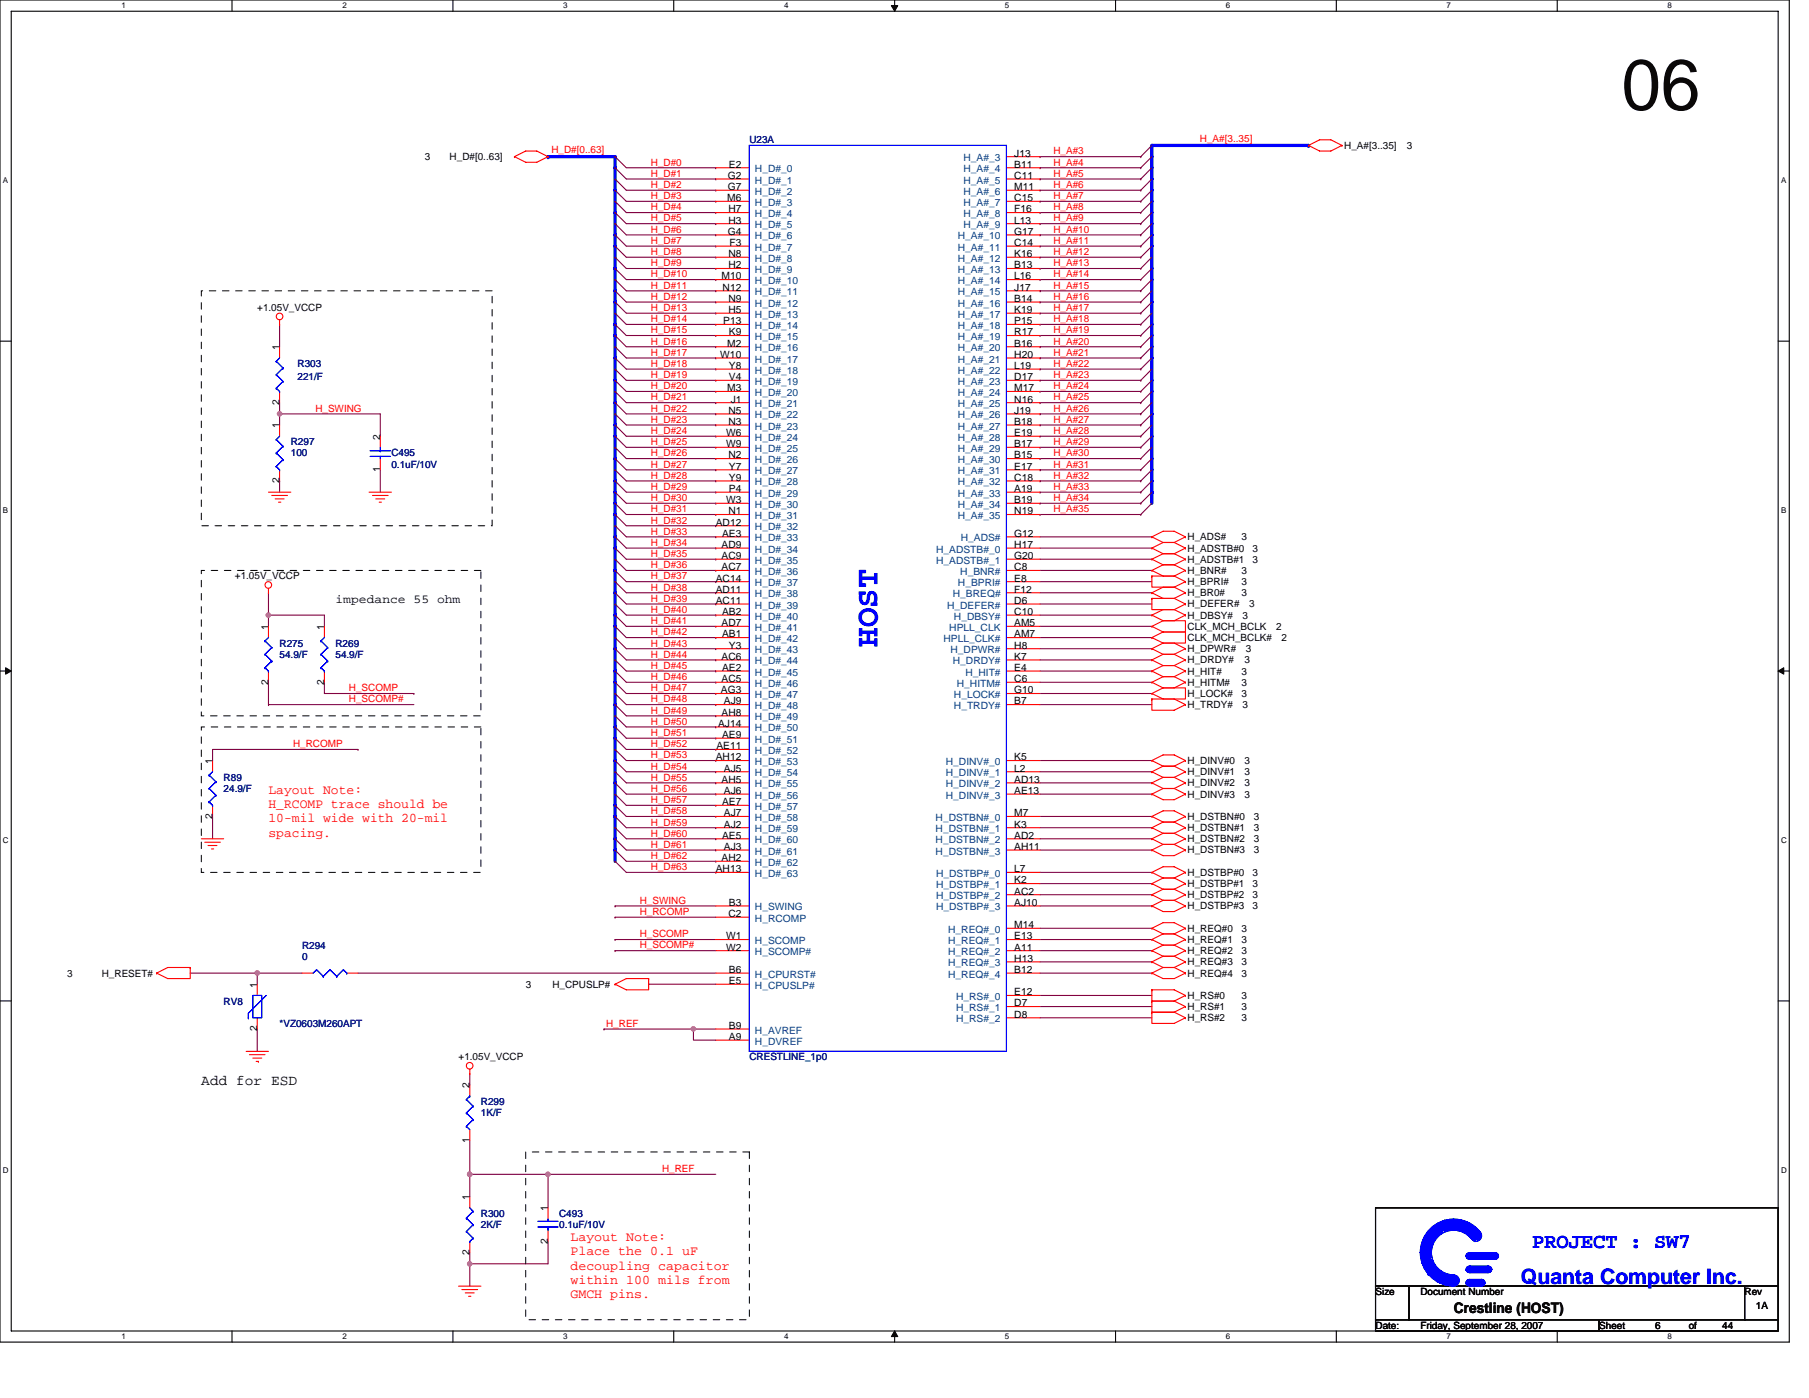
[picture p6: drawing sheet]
<svg xmlns="http://www.w3.org/2000/svg" width="279mm" height="216mm" viewBox="0 0 279 216" stroke-linecap="round" stroke-linejoin="round" font-family="sans-serif">
<path d="M0 0h276.4v207.3h-276.4zM1.7 1.7h272.9v203.8h-272.9z" fill="none" stroke="#000" stroke-width=".17"/>
<g fill="#fff">
<path d="M18.8 .2h.6v1.4h-.6z"/>
<path d="M18.8 205.7h.6v1.4h-.6z"/>
</g>
<path d="M35.8 0v1.7M35.8 205.5v1.8" fill="none" stroke="#000" stroke-width=".17"/>
<g fill="#fff">
<path d="M52.9 .2h.6v1.4h-.6z"/>
<path d="M52.9 205.7h.6v1.4h-.6z"/>
</g>
<path d="M70 0v1.7M70 205.5v1.8" fill="none" stroke="#000" stroke-width=".17"/>
<g fill="#fff">
<path d="M87 .2h.7v1.4h-.7z"/>
<path d="M87 205.7h.7v1.4h-.7z"/>
</g>
<path d="M104.1 0v1.7M104.1 205.5v1.8" fill="none" stroke="#000" stroke-width=".17"/>
<g fill="#fff">
<path d="M121.1 .2h.7v1.4h-.7z"/>
<path d="M121.1 205.7h.7v1.4h-.7z"/>
</g>
<path d="M138.2 0v1.7M138.2 205.5v1.8" fill="none" stroke="#000" stroke-width=".17"/>
<path d="M137.7 .9h1l-.5 .8zM138.2 205.5l.5 .9h-1z" fill="#000" stroke="#000" stroke-width=".15"/>
<g fill="#fff">
<path d="M155.2 .2h.7v1.4h-.7z"/>
<path d="M155.2 205.7h.7v1.4h-.7z"/>
</g>
<path d="M172.3 0v1.7M172.3 205.5v1.8" fill="none" stroke="#000" stroke-width=".17"/>
<g fill="#fff">
<path d="M189.3 .2h.7v1.4h-.7z"/>
<path d="M189.3 205.7h.7v1.4h-.7z"/>
</g>
<path d="M206.4 0v1.7M206.4 205.5v1.8" fill="none" stroke="#000" stroke-width=".17"/>
<g fill="#fff">
<path d="M223.4 .2h.7v1.4h-.7z"/>
<path d="M223.4 205.7h.7v1.4h-.7z"/>
</g>
<path d="M240.5 0v1.7M240.5 205.5v1.8" fill="none" stroke="#000" stroke-width=".17"/>
<g fill="#fff">
<path d="M257.6 .2h.6v1.4h-.6z"/>
<path d="M257.6 205.7h.6v1.4h-.6z"/>
<path d="M.4 27.2h.8v1.4h-.8z"/>
<path d="M275.1 27.2h.8v1.4h-.8z"/>
<path d="M.4 78.1h.8v1.4h-.8z"/>
<path d="M275.1 78.1h.8v1.4h-.8z"/>
</g>
<path d="M0 52.7h1.7M274.6 52.7h1.8" fill="none" stroke="#000" stroke-width=".17"/>
<g fill="#fff">
<path d="M.4 129.1h.9v1.4h-.9z"/>
<path d="M275.1 129.1h.8v1.4h-.8z"/>
</g>
<path d="M0 103.6h1.7M274.6 103.6h1.8" fill="none" stroke="#000" stroke-width=".17"/>
<path d="M.9 103.1l.8 .5-.8 .5zM274.6 103.6l.9-.5v1z" fill="#000" stroke="#000" stroke-width=".15"/>
<g fill="#fff">
<path d="M.4 180h.9v1.4h-.9z"/>
<path d="M275.1 180h.8v1.4h-.8z"/>
</g>
<path d="M0 154.6h1.7M274.6 154.6h1.8M212.4 186.5h62.2v12.1h-62.2zM212.4 198.6h5.2v5.2h-5.2zM217.6 198.6h51.9v5.2h-51.9zM269.5 198.6h5.1v5.2h-5.1zM212.4 203.8h34.6v1.7h-34.6zM247 203.8h27.6v1.7h-27.6z" fill="none" stroke="#000" stroke-width=".17"/>
<path d="M84.6 24.2h.1M84.6 24.2h10.4v108.8M202.1 22.5h.1M202.1 22.5h-24.2v53.5M177.9 76v1.7M177.9 76h.1" fill="none" stroke="#00f" stroke-width=".51"/>
<g fill="none" stroke="#800040" stroke-width=".17">
<path d="M95 31.1h.1M95 29.4h.1M95 32.8h.1M95 25.9h.1M95 39.7h.1M95 38h.1M95 34.5h.1M95 36.3h.1M95 24.2h.1M95 27.6h.1M95 29.4l1.7 1.7h13.9M95 38l1.7 1.7h13.9"/>
<path d="M95 24.2l1.7 1.7h13.9M95 32.8l1.7 1.7h13.9M95 36.3l1.7 1.7h13.9M95 34.5l1.7 1.8h13.9M95 31.1l1.7 1.7h13.9M95 27.6l1.7 1.8h13.9M95 25.9l1.7 1.7h13.9M95 39.7l1.7 1.8h13.9M110.6 31.1h.1M110.6 39.7h.1M110.6 25.9h.1M110.6 34.5h.1"/>
<path d="M110.6 38h.1M110.6 36.3h.1M110.6 32.8h.1M110.6 29.4h.1M110.6 27.6h.1M160.6 38h.1M160.6 32.8h.1M160.6 29.4h.1M160.6 34.5h.1M160.6 27.6h.1M160.6 24.2h.1M160.6 25.9h.1"/>
<path d="M160.6 31.1h.1M160.6 36.3h.1M160.6 39.7h.1M160.6 31.1h15.6M160.6 39.7h15.6M160.6 25.9h15.6M160.6 34.5h15.6M160.6 38h15.6M160.6 36.3h15.6M160.6 32.8h15.6M160.6 29.4h15.6M160.6 27.6h15.6"/>
<path d="M160.6 24.2h15.6M176.2 29.4h.1M176.2 24.2h.1M176.2 36.3h.1M176.2 31.1h.1M176.2 25.9h.1M176.2 38h.1M176.2 32.8h.1M176.2 27.6h.1M176.2 39.7h.1M176.2 34.5h.1M177.9 27.6l-1.7 1.8"/>
<path d="M177.9 39.7l-1.7 1.8M177.9 22.5l-1.7 1.7M177.9 34.5l-1.7 1.8M177.9 29.4l-1.7 1.7M177.9 24.2l-1.7 1.7M177.9 36.3l-1.7 1.7M177.9 31.1l-1.7 1.7M177.9 25.9l-1.7 1.7M177.9 38l-1.7 1.7M177.9 32.8l-1.7 1.7M43.2 50.1v3.5M95 48.4h.1"/>
<path d="M95 41.5h.1M95 44.9h.1M95 43.2h.1M95 53.6h.1M95 55.3h.1M95 57h.1M95 50.1h.1M95 51.8h.1M95 58.7h.1M95 46.7h.1M95 46.7l1.7 1.7h13.9M95 41.5l1.7 1.7h13.9"/>
<path d="M95 44.9l1.7 1.8h13.9M95 43.2l1.7 1.7h13.9M95 48.4l1.7 1.7h13.9M95 50.1l1.7 1.7h13.9M95 51.8l1.7 1.8h13.9M95 57l1.7 1.7h13.9M95 58.7l1.7 1.8h13.9M95 53.6l1.7 1.7h13.9M95 55.3l1.7 1.7h13.9M110.6 48.4h.1M110.6 43.2h.1M110.6 46.7h.1"/>
<path d="M110.6 44.9h.1M110.6 50.1h.1M110.6 51.8h.1M110.6 41.5h.1M110.6 53.6h.1M110.6 58.7h.1M110.6 55.3h.1M110.6 57h.1M160.6 58.7h.1M160.6 48.4h.1M160.6 57h.1M160.6 53.6h.1"/>
<path d="M160.6 50.1h.1M160.6 55.3h.1M160.6 51.8h.1M160.6 43.2h.1M160.6 46.7h.1M160.6 41.5h.1M160.6 44.9h.1M160.6 48.4h15.6M160.6 43.2h15.6M160.6 46.7h15.6M160.6 44.9h15.6M160.6 50.1h15.6"/>
<path d="M160.6 51.8h15.6M160.6 41.5h15.6M160.6 53.6h15.6M160.6 58.7h15.6M160.6 55.3h15.6M160.6 57h15.6M176.2 46.7h.1M176.2 58.7h.1M176.2 41.5h.1M176.2 53.6h.1M176.2 48.4h.1M176.2 43.2h.1"/>
<path d="M176.2 55.3h.1M176.2 50.1h.1M176.2 44.9h.1M176.2 57h.1M176.2 51.8h.1M177.9 44.9l-1.7 1.8M177.9 57l-1.7 1.7M177.9 51.8l-1.7 1.8M177.9 46.7l-1.7 1.7M177.9 58.7l-1.7 1.8M177.9 41.5l-1.7 1.7M177.9 53.6l-1.7 1.7"/>
<path d="M177.9 48.4l-1.7 1.7M177.9 43.2l-1.7 1.7M177.9 55.3l-1.7 1.7M177.9 50.1l-1.7 1.7M43.2 62.2v1.7M43.2 63.9h15.5v3.5M43.2 63.9h.1M43.2 74.3h.1M43.2 63.9v1.7M43.2 74.3v1.7M58.7 72.6v3.4M95 70.8h.1"/>
<path d="M95 69.1h.1M95 62.2h.1M95 72.6h.1M95 77.7h.1M95 67.4h.1M95 63.9h.1M95 79.5h.1M95 76h.1M95 74.3h.1M95 65.6h.1M95 60.5h.1M95 62.2l1.7 1.7h13.9"/>
<path d="M95 69.1l1.7 1.7h13.9M95 67.4l1.7 1.7h13.9M95 63.9l1.7 1.7h13.9M95 74.3l1.7 1.7h13.9M95 60.5l1.7 1.7h13.9M95 72.6l1.7 1.7h13.9M95 76l1.7 1.7h13.9M95 70.8l1.7 1.8h13.9M95 65.6l1.7 1.8h13.9M95 77.7l1.7 1.8h13.9M95 79.5l1.7 1.7h13.9M110.6 63.9h.1"/>
<path d="M110.6 70.8h.1M110.6 69.1h.1M110.6 65.6h.1M110.6 76h.1M110.6 60.5h.1M110.6 62.2h.1M110.6 74.3h.1M110.6 77.7h.1M110.6 72.6h.1M110.6 67.4h.1M110.6 79.5h.1M160.6 67.4h.1"/>
<path d="M160.6 62.2h.1M160.6 63.9h.1M160.6 69.1h.1M160.6 70.8h.1M160.6 65.6h.1M160.6 60.5h.1M160.6 72.6h.1M160.6 74.3h.1M160.6 76h.1M160.6 77.7h.1M160.6 79.5h.1M160.6 63.9h15.6"/>
<path d="M160.6 70.8h15.6M160.6 69.1h15.6M160.6 65.6h15.6M160.6 76h15.6M160.6 60.5h15.6M160.6 62.2h15.6M160.6 74.3h15.6M160.6 77.7h15.6M160.6 72.6h15.6M160.6 67.4h15.6M160.6 79.5h15.6M176.2 70.8h.1"/>
<path d="M176.2 65.6h.1M176.2 60.5h.1M176.2 72.6h.1M176.2 67.4h.1M176.2 62.2h.1M176.2 69.1h.1M176.2 63.9h.1M176.2 74.3h.1M176.2 76h.1M176.2 79.5h.1M176.2 77.7h.1M177.9 69.1l-1.7 1.7"/>
<path d="M177.9 63.9l-1.7 1.7M177.9 70.8l-1.7 1.8M177.9 65.6l-1.7 1.8M177.9 60.5l-1.7 1.7M177.9 67.4l-1.7 1.7M177.9 62.2l-1.7 1.7M177.9 72.6l-1.7 1.7M177.9 74.3l-1.7 1.7M177.9 77.7l-1.7 1.8M177.9 76l-1.7 1.7M41.5 95h8.6v1.7M41.5 95v1.7"/>
<path d="M41.5 95h.1M41.5 91.5v3.5M95 82.9h.1M95 98.5h.1M95 95h.1M95 96.7h.1M95 81.2h.1M95 88.1h.1M95 91.5h.1M95 86.4h.1M95 89.8h.1M95 93.3h.1"/>
<path d="M95 84.6h.1M95 84.6l1.7 1.8h13.9M95 88.1l1.7 1.7h13.9M95 98.5l1.7 1.7h13.9M95 89.8l1.7 1.7h13.9M95 81.2l1.7 1.7h13.9M95 91.5l1.7 1.8h13.9M95 96.7l1.7 1.8h13.9M95 82.9l1.7 1.7h13.9M95 93.3l1.7 1.7h13.9M95 86.4l1.7 1.7h13.9M95 95l1.7 1.7h13.9"/>
<path d="M110.6 86.4h.1M110.6 89.8h.1M110.6 91.5h.1M110.6 82.9h.1M110.6 93.3h.1M110.6 98.5h.1M110.6 84.6h.1M110.6 81.2h.1M110.6 95h.1M110.6 88.1h.1M110.6 96.7h.1M160.6 95h17.3"/>
<path d="M160.6 93.3h17.3M160.6 88.1h17.3M160.6 89.8h17.3M160.6 91.5h17.3M160.6 84.6h17.3M160.6 86.4h17.3M160.6 82.9h17.3M160.6 96.7h17.3M160.6 98.5h17.3M41.5 105.4v3.4M41.5 108.8h.1M41.5 108.8h22.4"/>
<path d="M50.1 105.4v1.7h13.8M55.3 115.7h.1M55.3 115.7h-22.5v1.8M63.9 107.1h.1M95 117.5h.1M95 107.1h.1M95 105.4h.1M95 119.2h.1M95 108.8h.1M95 110.6h.1M95 103.6h.1M95 101.9h.1"/>
<path d="M95 100.2h.1M95 114h.1M95 112.3h.1M95 115.7h.1M95 100.2l1.7 1.7h13.9M95 105.4l1.7 1.7h13.9M95 103.6l1.7 1.8h13.9M95 101.9l1.7 1.7h13.9M95 110.6l1.7 1.7h13.9M95 115.7l1.7 1.8h13.9M95 112.3l1.7 1.7h13.9M95 114l1.7 1.7h13.9"/>
<path d="M95 107.1l1.7 1.7h13.9M95 119.2l1.7 1.7h13.9M95 117.5l1.7 1.7h13.9M95 108.8l1.7 1.8h13.9M110.6 100.2h.1M110.6 101.9h.1M110.6 107.1h.1M110.6 105.4h.1M110.6 103.6h.1M110.6 112.3h.1M110.6 117.5h.1M110.6 114h.1"/>
<path d="M110.6 115.7h.1M110.6 108.8h.1M110.6 119.2h.1M110.6 110.6h.1M160.6 100.2h17.3M160.6 101.9h17.3M160.6 105.4h17.3M160.6 103.6h17.3M160.6 107.1h17.3M160.6 108.8h17.3M160.6 119.2h17.3M160.6 117.5h17.3"/>
<path d="M32.8 126.1v3.4M95 139.9h.1M95 126.1h.1M95 124.4h.1M95 133h.1M95 131.3h.1M95 129.5h.1M95 127.8h.1M95 120.9h.1M95 122.6h.1M95 124.4l1.7 1.7h13.9M95 120.9l1.7 1.7h13.9"/>
<path d="M95 129.5l1.7 1.8h13.9M95 122.6l1.7 1.8h13.9M95 126.1l1.7 1.7h13.9M95 133l1.7 1.7h13.9M95 131.3l1.7 1.7h13.9M95 127.8l1.7 1.7h13.9M95 139.9h15.6M110.6 126.1h.1M110.6 122.6h.1M110.6 131.3h.1M110.6 124.4h.1M110.6 127.8h.1"/>
<path d="M110.6 120.9h.1M110.6 134.7h.1M110.6 133h.1M110.6 129.5h.1M160.6 122.6h17.3M160.6 120.9h17.3M160.6 131.3h17.3M160.6 129.5h17.3M160.6 127.8h17.3M160.6 126.1h17.3M160.6 139.9h17.3M160.6 138.2h17.3"/>
<path d="M160.6 136.5h17.3M160.6 134.7h17.3M29.4 150.3h10.3v1.7M39.7 150.3h.1M39.7 158.9v3.5M39.7 150.3h7M55.3 150.3h55.3M93.3 158.9h.1M93.3 158.9h13.8M95 141.6h.1M95 146.8h.1M95 145.1h.1"/>
<path d="M95 141.6h15.6M95 146.8h15.6M95 145.1h15.6M100.2 152h10.4M107.1 158.9h3.5M107.1 158.9v1.7h3.5M160.6 146.8h17.3M160.6 145.1h17.3M160.6 143.4h17.3M160.6 148.5h17.3M160.6 150.3h17.3M160.6 155.4h17.3"/>
<path d="M160.6 157.2h17.3M160.6 153.7h17.3M72.6 176.2v5.2M72.6 165.8v1.8M72.6 181.4h.1M72.6 195.2v3.4M72.6 195.2h.1M72.6 193.5v1.7M72.6 181.4h38M72.6 181.4v3.4M84.6 181.4h.1M84.6 191.7v3.5h-12"/>
<path d="M84.6 181.4v5.1"/>
</g>
<g fill="#f0f" stroke="#f0f" stroke-width=".17">
<circle cx="41.4" cy="95" r=".34"/>
<circle cx="43.2" cy="63.9" r=".34"/>
<circle cx="84.6" cy="181.4" r=".34"/>
<circle cx="72.5" cy="181.4" r=".34"/>
<circle cx="72.5" cy="195.2" r=".34"/>
<circle cx="39.7" cy="150.3" r=".34"/>
<circle cx="107.1" cy="158.9" r=".34"/>
</g>
<g fill="none" stroke="#f00" stroke-width=".17">
<path d="M79.5 24.2l1.7-.9h1.7l1.7 .9M79.5 24.2l1.7 .9h1.7l1.7-.9M79.5 24.2h.1M84.6 24.2h.1M110.6 36.3h5.1M110.6 38h5.1M110.6 39.7h5.1M110.6 25.9h5.1M110.6 27.6h5.1M110.6 29.4h5.1M110.6 31.1h5.1M110.6 32.8h5.1"/>
<path d="M110.6 34.5h5.1M155.4 36.3h5.2M155.4 38h5.2M155.4 39.7h5.2M155.4 24.2h5.2M155.4 25.9h5.2M155.4 27.6h5.2M155.4 29.4h5.2M155.4 31.1h5.2M155.4 32.8h5.2M155.4 34.5h5.2M202.1 22.5l1.7-.9h1.7l1.8 .9"/>
<path d="M202.1 22.5l1.7 .8h1.7l1.8-.8M202.1 22.5h.1M207.3 22.5h.1M43.2 50.1h.1M43.2 49.4v.7M43.2 53.6v1.7M110.6 41.5h5.1M110.6 43.2h5.1M110.6 44.9h5.1M110.6 46.7h5.1M110.6 48.4h5.1M110.6 50.1h5.1"/>
<path d="M110.6 51.8h5.1M110.6 53.6h5.1M110.6 55.3h5.1M110.6 57h5.1M110.6 58.7h5.1M155.4 41.5h5.2M155.4 43.2h5.2M155.4 44.9h5.2M155.4 46.7h5.2M155.4 48.4h5.2M155.4 50.1h5.2M155.4 51.8h5.2"/>
<path d="M155.4 53.6h5.2M155.4 55.3h5.2M155.4 57h5.2M155.4 58.7h5.2M41.5 76h3.4M42 76.5h2.4M42.5 77h1.4M43 77.6h.4M43.2 60.5v1.7M43.2 65.6v1.8M43.2 72.6v1.7M57 76h3.5"/>
<path d="M57.5 76.5h2.4M58 77h1.4M58.6 77.6h.3M58.7 67.4v1.7M58.7 70.8v1.8M110.6 60.5h5.1M110.6 62.2h5.1M110.6 63.9h5.1M110.6 65.6h5.1M110.6 67.4h5.1M110.6 69.1h5.1M110.6 70.8h5.1"/>
<path d="M110.6 72.6h5.1M110.6 77.7h5.1M110.6 74.3h5.1M110.6 76h5.1M110.6 79.5h5.1M155.4 60.5h5.2M155.4 62.2h5.2M155.4 63.9h5.2M155.4 65.6h5.2M155.4 67.4h5.2M155.4 69.1h5.2M155.4 70.8h5.2"/>
<path d="M155.4 72.6h5.2M155.4 77.7h5.2M155.4 74.3h5.2M155.4 76h5.2M155.4 79.5h5.2M41.5 91.5h.1M41.5 90.9v.6M41.5 96.7v1.8M50.1 96.7v1.8M110.6 82.9h5.1M110.6 84.6h5.1M110.6 86.4h5.1"/>
<path d="M110.6 88.1h5.1M110.6 89.8h5.1M110.6 91.5h5.1M110.6 98.5h5.1M110.6 96.7h5.1M110.6 95h5.1M110.6 81.2h5.1M110.6 93.3h5.1M155.4 82.9h5.2M155.4 84.6h5.2M155.4 86.4h5.2M155.4 88.1h5.2"/>
<path d="M155.4 89.8h5.2M155.4 91.5h5.2M155.4 98.5h5.2M155.4 96.7h5.2M155.4 95h5.2M155.4 93.3h5.2M177.9 82.9l1.7-.9h1.8l1.7 .9M177.9 82.9h.1M177.9 95h.1M177.9 92.4h3.5M177.9 92.4v1.7h3.5M177.9 92.4h.1"/>
<path d="M177.9 88.1l1.7 .9h1.8M177.9 88.1h.1M177.9 89h3.5M177.9 89v1.7h3.5M177.9 89h.1M177.9 91.5l1.7 .9h1.8M177.9 91.5h.1M177.9 84.6h.1M177.9 86.4h.1M177.9 96.7h.1M177.9 98.5h.1M177.9 82.9l1.7 .9"/>
<path d="M177.9 95l1.7 .9M177.9 84.6l1.7 .9M177.9 86.4l1.7 .8M177.9 96.7l1.7 .9M177.9 98.5l1.7 .8M179.6 83.8h1.8M179.6 87.2h1.8M179.6 85.5h1.8M179.6 95.9h3.5v1.7h-3.5M179.6 97.6h3.5v1.7h-3.5M179.6 99.3h1.8l1.7 .9M179.6 87.2l-1.7 .9"/>
<path d="M179.6 83.8l-1.7 .8M179.6 85.5l-1.7 .9M179.6 95.9l-1.7 .8M179.6 97.6l-1.7 .9M179.6 99.3l-1.7 .9M181.4 94.1h-1.8l-1.7 .9M181.4 90.7h-1.8l-1.7 .8M181.4 94.1l1.7 .9M181.4 92.4l1.7 .9M181.4 87.2l1.7 .9M181.4 89l1.7 .8M181.4 90.7l1.7 .8"/>
<path d="M181.4 83.8l1.7 .8M181.4 85.5l1.7 .9M183.1 82.9h.1M183.1 95h.1M183.1 95l-1.7 .9h-1.8M183.1 93.3h.1M183.1 88.1h.1M183.1 89.8h.1M183.1 91.5h.1M183.1 84.6h.1M183.1 86.4h.1M183.1 82.9l-1.7 .9"/>
<path d="M183.1 93.3l-1.7 .8M183.1 88.1l-1.7 .9M183.1 89.8l-1.7 .9M183.1 91.5l-1.7 .9M183.1 84.6l-1.7 .9M183.1 86.4l-1.7 .8M32.8 117.5v1.7M41.5 103.6v1.8M50.1 103.6v1.8M110.6 112.3h5.1M110.6 100.2h5.1M110.6 101.9h5.1"/>
<path d="M110.6 103.6h5.1M110.6 105.4h5.1M110.6 107.1h5.1M110.6 108.8h5.1M110.6 110.6h5.1M110.6 114h5.1M110.6 115.7h5.1M110.6 117.5h5.1M110.6 119.2h5.1M155.4 100.2h5.2M155.4 101.9h5.2M155.4 103.6h5.2"/>
<path d="M155.4 105.4h5.2M155.4 107.1h5.2M155.4 108.8h5.2M155.4 117.5h5.2M155.4 119.2h5.2M177.9 101.9h.1M177.9 100.2h.1M177.9 105.4h.1M177.9 103.6h.1M177.9 107.1h.1M177.9 107.9h3.5l1.7 .9M177.9 107.9v1.8h3.5l1.7-.9"/>
<path d="M177.9 107.9h.1M177.9 119.2h.1M177.9 117.5l1.7-.9h1.8l1.7 .9M177.9 117.5h.1M177.9 101.9l1.7 .9M177.9 100.2l1.7 .8M177.9 105.4l1.7 .8M177.9 103.6l1.7 .9M177.9 119.2l1.7 .9M177.9 117.5l1.7 .8M179.6 101h1.8M179.6 102.8h1.8"/>
<path d="M179.6 104.5h1.8M179.6 106.2h3.5v1.7h-3.5l-1.7-.8M179.6 118.3h1.8M179.6 101l-1.7 .9M179.6 104.5l-1.7 .9M179.6 102.8l-1.7 .8M179.6 106.2l-1.7 .9M179.6 118.3l-1.7 .9M181.4 101l1.7 .9M181.4 104.5l1.7 .9M181.4 102.8l1.7 .8M181.4 118.3l1.7 .9"/>
<path d="M183.1 101.9h.1M183.1 100.2h.1M183.1 105.4h.1M183.1 105.4l-1.7 .8h-1.8M183.1 103.6h.1M183.1 108.8h.1M183.1 119.2h.1M183.1 117.5h.1M183.1 101.9l-1.7 .9M183.1 100.2l-1.7 .8M183.1 103.6l-1.7 .9M183.1 119.2l-1.7 .9"/>
<path d="M183.1 117.5l-1.7 .8M31.1 129.5h3.4M31.6 130.1h2.4M32.1 130.6h1.4M32.7 131.1h.3M32.8 124.4v1.7M110.6 129.5h5.1M110.6 120.9h5.1M110.6 122.6h5.1M110.6 124.4h5.1M110.6 126.1h5.1M110.6 127.8h5.1"/>
<path d="M110.6 131.3h5.1M110.6 133h5.1M110.6 134.7h5.1M110.6 139.9h5.1M155.4 129.5h5.2M155.4 120.9h5.2M155.4 122.6h5.2M155.4 126.1h5.2M155.4 127.8h5.2M155.4 131.3h5.2M155.4 134.7h5.2M155.4 136.5h5.2"/>
<path d="M155.4 138.2h5.2M155.4 139.9h5.2M177.9 120.9h.1M177.9 122.6l1.7 .9h1.8l1.7-.9M177.9 122.6h.1M177.9 131.3l1.7 .8h1.8l1.7-.8M177.9 131.3h.1M177.9 129.5h.1M177.9 127.8h.1M177.9 126.1l1.7-.9h1.8l1.7 .9M177.9 126.1h.1M177.9 139.9l1.7 .9h1.8l1.7-.9"/>
<path d="M177.9 139.9h.1M177.9 138.2h.1M177.9 136.5h.1M177.9 134.7l1.7-.8h1.8l1.7 .8M177.9 134.7h.1M177.9 120.9l1.7 .9M177.9 129.5l1.7 .9M177.9 127.8l1.7 .9M177.9 126.1l1.7 .9M177.9 138.2l1.7 .8M177.9 136.5l1.7 .8M177.9 134.7l1.7 .9"/>
<path d="M179.6 121.8h1.8M179.6 120.1h1.8M179.6 130.4h1.8M179.6 128.7h1.8M179.6 127h1.8M179.6 139h1.8M179.6 137.3h1.8M179.6 135.6h1.8M179.6 120.1l-1.7 .8M179.6 121.8l-1.7 .8M179.6 130.4l-1.7 .9M179.6 128.7l-1.7 .8"/>
<path d="M179.6 127l-1.7 .8M179.6 139l-1.7 .9M179.6 137.3l-1.7 .9M179.6 135.6l-1.7 .9M181.4 120.1l1.7 .8M181.4 121.8l1.7 .8M181.4 130.4l1.7 .9M181.4 128.7l1.7 .8M181.4 127l1.7 .8M181.4 139l1.7 .9M181.4 137.3l1.7 .9M181.4 135.6l1.7 .9"/>
<path d="M183.1 120.9h.1M183.1 122.6h.1M183.1 131.3h.1M183.1 129.5h.1M183.1 127.8h.1M183.1 126.1h.1M183.1 139.9h.1M183.1 138.2h.1M183.1 136.5h.1M183.1 134.7h.1M183.1 120.9l-1.7 .9M183.1 129.5l-1.7 .9"/>
<path d="M183.1 127.8l-1.7 .9M183.1 126.1l-1.7 .9M183.1 138.2l-1.7 .8M183.1 136.5l-1.7 .8M183.1 134.7l-1.7 .9M24.2 150.3h.1M29.4 149.4h-3.5l-1.7 .9M29.4 149.4v1.7h-3.5l-1.7-.8M29.4 149.4h.1M39.7 152v1.7M39.7 157.2v1.7M46.7 150.3h1.7"/>
<path d="M53.6 150.3h1.7M95 152h.1M100.2 151.1h-3.5l-1.7 .9M100.2 151.1v1.8h-3.5l-1.7-.9M100.2 151.1h.1M110.6 150.3h5.1M110.6 146.8h5.1M110.6 145.1h5.1M110.6 158.9h5.1M110.6 152h5.1M110.6 141.6h5.1M155.4 150.3h5.2"/>
<path d="M155.4 146.8h5.2M155.4 148.5h5.2M155.4 145.1h5.2M155.4 143.4h5.2M155.4 153.7h5.2M155.4 155.4h5.2M155.4 157.2h5.2M177.9 143.4l1.7-.9h1.8l1.7 .9M177.9 143.4h.1M177.9 150.3l1.7 .8h1.8l1.7-.8M177.9 150.3h.1M177.9 148.5h.1"/>
<path d="M177.9 146.8h.1M177.9 145.1h.1M177.9 152.9h3.5l1.7 .8M177.9 152.9v1.7h3.5M177.9 152.9h.1M177.9 154.6h3.5M177.9 154.6v1.7h3.5M177.9 154.6h.1M177.9 156.3h3.5M177.9 156.3v1.8h3.5l1.7-.9M177.9 156.3h.1M177.9 143.4l1.7 .8"/>
<path d="M177.9 148.5l1.7 .9M177.9 146.8l1.7 .9M177.9 145.1l1.7 .9M179.6 144.2h1.8M179.6 149.4h1.8M179.6 147.7h1.8M179.6 146h1.8M179.6 149.4l-1.7 .9M179.6 147.7l-1.7 .8M179.6 146l-1.7 .8M179.6 144.2l-1.7 .9M181.4 149.4l1.7 .9"/>
<path d="M181.4 147.7l1.7 .8M181.4 146l1.7 .8M181.4 144.2l1.7 .9M181.4 154.6l1.7 .8M181.4 156.3l1.7 .9M183.1 143.4h.1M183.1 150.3h.1M183.1 148.5h.1M183.1 146.8h.1M183.1 145.1h.1M183.1 153.7h.1M183.1 155.4h.1"/>
<path d="M183.1 157.2h.1M183.1 143.4l-1.7 .8M183.1 148.5l-1.7 .9M183.1 146.8l-1.7 .9M183.1 145.1l-1.7 .9M183.1 153.7l-1.7 .9M183.1 155.4l-1.7 .9M38 162.4h3.5M38.5 162.9h2.4M39.1 163.4h1.3M39.6 163.9h.3M39.9 163.9h.1"/>
<path d="M72.6 165.8h.1M72.6 165.1v.7M72.6 167.6v1.7M72.6 174.5v1.7M110.6 160.6h5.1M70.8 198.6h3.5M71.3 199.2h2.5M71.9 199.7h1.3M72.6 184.8v1.7M72.6 191.7v1.8M84.6 186.5v1.8M84.6 190v1.7"/>
<path d="M72.4 200.2h.3"/>
<circle cx="43.2" cy="48.9" r=".51"/>
<circle cx="41.4" cy="90.3" r=".51"/>
<circle cx="72.5" cy="164.6" r=".51"/>
</g>
<path d="M31.1 44.9h44.9v36.3h-44.9zM31.1 88.1h43.2v22.5h-43.2zM31.1 112.3h43.2v22.4h-43.2zM81.2 177.9h34.5v25.9h-34.5z" fill="none" stroke="#000" stroke-width=".15" stroke-dasharray="1 1 1 1 1 1 1 1"/>
<g fill="none" stroke="#00f" stroke-width=".17">
<path d="M115.7 22.5h39.7v139.9h-39.7zM42.7 55.8h.1M42.7 57.9h.1M42.7 59.9h.1M42.7 55.8l1 1M42.7 57.9l1 1M42.7 59.9l.5 .6M43.2 55.3l-.5 .5M43.7 56.8h.1M43.7 58.9h.1M43.7 56.8l-1 1.1M43.7 58.9l-1 1"/>
<path d="M42.7 67.9h.1M42.7 70h.1M42.7 72h.1M42.7 67.9l1 1M42.7 70l1 1M42.7 72l.5 .6M43.2 72.6h.1M43.2 60.5h.1M43.2 67.4l-.5 .5M43.7 68.9h.1M43.7 71h.1M43.7 68.9l-1 1.1"/>
<path d="M43.7 71l-1 1M57.2 69.6h3.1M57.2 70.5h3.1M58.7 70.5v.3M58.7 69.6h.1M58.7 69.1v.5M40.9 99h.1M40.9 99l1.1 1M41.5 98.5l-.6 .5M49.6 99h.1M49.6 99l1 1M50.1 98.5l-.5 .5"/>
<path d="M32.3 119.7h.1M32.3 119.7l1 1M32.8 119.2l-.5 .5M40.9 101h.1M40.9 103.1h.1M40.9 101l1.1 1.1M40.9 103.1l.6 .5M41.5 103.6h.1M42 100h.1M42 102.1h.1M42 100l-1.1 1M42 102.1l-1.1 1"/>
<path d="M49.6 101h.1M49.6 103.1h.1M49.6 101l1 1.1M49.6 103.1l.5 .5M50.1 103.6h.1M50.6 100h.1M50.6 102.1h.1M50.6 100l-1 1M50.6 102.1l-1 1M32.3 121.8h.1M32.3 123.8h.1M32.3 121.8l1 1"/>
<path d="M32.3 123.8l.5 .6M32.8 124.4h.1M33.3 120.7h.1M33.3 122.8h.1M33.3 120.7l-1 1.1M33.3 122.8l-1 1M38.4 157.2h.1M39.1 153.7h1.3v3.5h-1.3zM41.1 153.7l-2.7 2.8v.7M48.9 149.8h.1M48.9 149.8l-.5 .5M48.9 149.8l1 1"/>
<path d="M49.9 150.8h.1M51 149.8h.1M51 149.8l-1.1 1M51 149.8l1 1M52 150.8h.1M53 149.8h.1M53 149.8l-1 1M53 149.8l.6 .5M53.6 150.3h.1M72 173.9h.1M72 171.9h.1M72 169.8h.1"/>
<path d="M72 173.9l.6 .6M72 171.9l1.1 1M72 169.8l1.1 1M72.6 169.3h.1M72.6 169.3l-.6 .5M73.1 172.9h.1M73.1 170.8h.1M73.1 172.9l-1.1 1M73.1 170.8l-1.1 1.1M72 188.1h.1M72 190.2h.1M72 188.1l1.1 1"/>
<path d="M72 190.2l1.1 1M72.6 191.7h.1M72.6 186.5l.5 .6M73.1 187.1h.1M73.1 189.1h.1M73.1 191.2h.1M73.1 187.1l-1.1 1M73.1 189.1l-1.1 1.1M73.1 191.2l-.5 .5M83.1 189.5h3.1M83.1 188.6h3.1M84.6 188.3v.3"/>
<path d="M84.6 189.5h.1M84.6 189.5v.5M219.5 192.2v2.5l.2 .5v-3.5l.2-.3v4.3l.1 .2v-4.9l.2-.3v5.5l.2 .2v-5.9l.2-.1v6.5M220.7 196.9v-6.7l.2-.2v7.1h.2v-2.6l.2 .3v2.5l.1 .1v-2.2l.2 .3v2.1l.2 .2v-2.1l.2 .2v2.1h.1v-2l.2 .2v1.9h.2v-1.7l.2 .2v1.5l.1 .2v-1.7l.2 .1v1.6h.2v-1.4M221.1 189.7v2.9l.2-.5v-2.4l.1-.2v2.2l.2-.1v-2.3l.2-.2v2.1l.2-.2v-2h.1v1.9l.2-.2v-1.7l.2-.2v1.7l.2-.1v-1.6l.1-.2v1.8M223 188.6l.2-.2v1.8l-.2-.2zM223.2 196.7v.2h.1v1.4h.2v-1.4h.2v1.6h-.4l.6-1.6v1.6l.1-.2v-1.4l.2 .4v1.2h.2v-1.4h.1v1.4h.2v-1.4h.2v1.4l.2-.2v-1M223.2 189.7l1.3-.2a3.9 3.9 0 0 1 3.4 1.9M223.2 189.5l1.3-.2a4.1 4.1 0 0 1 3.7 2.3M223.2 189.4a4.3 4.3 0 0 1 5.2 2.2M223.2 189.2l1.3-.2a4.5 4.5 0 0 1 3.9 2.2M223.2 189l1.3-.2a4.6 4.6 0 0 1 4.1 2.4"/>
<path d="M223.2 190.1l1.3-.3a3.6 3.6 0 0 1 3.2 1.9M223.2 189.9l1.3-.2a3.8 3.8 0 0 1 3.4 2M223.3 188.8l1.2-.2a4.8 4.8 0 0 1 4.2 2.5M223.3 188.6l1.2-.2a5 5 0 0 1 4.3 2.5M223.3 188.6v1.4M225.1 197.3h.1M225.1 197.3l.1 .1v.7M226.6 193.6h4.7v.2h-4.9v.2h5.1l-.2 .1h-4.7l.2 .2h4.5M226.6 195.7h3.7v.2h-3.7l-.2 .1h4l-.1 .2h-3.9l.4 .2h3.3M226.6 197.8h2.6v.2h-2.8v.1h3l-.2 .2h-2.8l.4 .2h2.4M227 197.6h1.9M227 198.6h1.9"/>
<path d="M227 196.6h2.9M227 195.5h2.9M227 194.5h3.9M227 193.5h3.9M227.2 191.3a3.4 3.4 0 0 0-2.7-1.3 3.4 3.4 0 0 0-3.4 3.5v-.1a3.4 3.4 0 0 0 3.4 3.5M228.6 190.2a5.2 5.2 0 0 0-4.1-1.9 5.1 5.1 0 0 0-5.1 5.2v-.1a5.2 5.2 0 0 0 5.1 5.2"/>
<circle cx="224.5" cy="197.8" r=".85"/>
<circle cx="226.9" cy="198.1" r=".51"/>
<circle cx="226.9" cy="194" r=".51"/>
<circle cx="227" cy="196" r=".51"/>
<circle cx="228" cy="190.8" r=".85"/>
<circle cx="228.9" cy="198.1" r=".51"/>
<circle cx="229.9" cy="196" r=".51"/>
<circle cx="230.9" cy="194" r=".51"/>
</g>
<text font-size="11" x="250.4" y="16.9">06</text>
<text font-size="5" fill="#00f" x="135.5" y="99.8" transform="rotate(-90 135.5 99.8)">HOST</text>
<g font-size="3.3" fill="#00f">
<text x="236.6" y="192.7">PROJECT : SW7</text>
<text x="234.9" y="198.2">Quanta Computer Inc.</text>
</g>
<g font-size="2.2">
<text x="31.1" y="167.6">Add for ESD</text>
<text x="224.5" y="202.8">Crestline (HOST)</text>
</g>
<g font-size="2.1" fill="#f00">
<text x="41.5" y="122.6">Layout Note:</text>
<text x="41.5" y="124.8">H_RCOMP trace should be</text>
<text x="41.5" y="127">10-mil wide with 20-mil</text>
<text x="41.5" y="129.2">spacing.</text>
<text x="88.1" y="191.6">Layout Note:</text>
<text x="88.1" y="193.9">Place the 0.1 uF</text>
<text x="88.1" y="196.1">decoupling capacitor</text>
<text x="88.1" y="198.3">within 100 mils from</text>
<text x="88.1" y="200.5">GMCH pins.</text>
</g>
<text font-size="1.9" x="51.8" y="93.1">impedance 55 ohm</text>
<g font-size="1.5" fill="#f00">
<text x="85.2" y="23.7">H_D#[0..63]</text>
<text x="162.7" y="23.9">H_A#3</text>
<text x="185.3" y="21.9">H_A#[3..35]</text>
<text x="100.5" y="25.6">H_D#0</text>
<text x="100.5" y="29">H_D#2</text>
<text x="100.5" y="27.3">H_D#1</text>
<text x="162.7" y="29">H_A#6</text>
<text x="162.7" y="27.3">H_A#5</text>
<text x="162.7" y="25.6">H_A#4</text>
<text x="100.5" y="30.8">H_D#3</text>
<text x="100.5" y="34.2">H_D#5</text>
<text x="100.5" y="35.9">H_D#6</text>
<text x="100.5" y="32.5">H_D#4</text>
<text x="162.7" y="32.5">H_A#8</text>
<text x="162.7" y="34.2">H_A#9</text>
<text x="162.7" y="30.8">H_A#7</text>
<text x="162.7" y="35.9">H_A#10</text>
<text x="100.5" y="39.4">H_D#8</text>
<text x="100.5" y="37.7">H_D#7</text>
<text x="100.5" y="41.1">H_D#9</text>
<text x="162.7" y="37.7">H_A#11</text>
<text x="162.7" y="41.1">H_A#13</text>
<text x="162.7" y="39.4">H_A#12</text>
<text x="100.5" y="42.8">H_D#10</text>
<text x="100.5" y="46.3">H_D#12</text>
<text x="100.5" y="44.6">H_D#11</text>
<text x="162.7" y="42.8">H_A#14</text>
<text x="162.7" y="46.3">H_A#16</text>
<text x="162.7" y="44.6">H_A#15</text>
<text x="100.5" y="48">H_D#13</text>
<text x="100.5" y="49.8">H_D#14</text>
<text x="100.5" y="51.5">H_D#15</text>
<text x="100.5" y="53.2">H_D#16</text>
<text x="162.7" y="48">H_A#17</text>
<text x="162.7" y="53.2">H_A#20</text>
<text x="162.7" y="49.8">H_A#18</text>
<text x="162.7" y="51.5">H_A#19</text>
<text x="100.5" y="58.4">H_D#19</text>
<text x="100.5" y="54.9">H_D#17</text>
<text x="100.5" y="56.7">H_D#18</text>
<text x="162.7" y="58.4">H_A#23</text>
<text x="162.7" y="56.7">H_A#22</text>
<text x="162.7" y="54.9">H_A#21</text>
<text x="48.7" y="63.6">H_SWING</text>
<text x="100.5" y="63.6">H_D#22</text>
<text x="100.5" y="65.3">H_D#23</text>
<text x="100.5" y="60.1">H_D#20</text>
<text x="100.5" y="61.8">H_D#21</text>
<text x="162.7" y="61.8">H_A#25</text>
<text x="162.7" y="63.6">H_A#26</text>
<text x="162.7" y="65.3">H_A#27</text>
<text x="162.7" y="60.1">H_A#24</text>
<text x="100.5" y="70.5">H_D#26</text>
<text x="100.5" y="68.7">H_D#25</text>
<text x="100.5" y="67">H_D#24</text>
<text x="162.7" y="67">H_A#28</text>
<text x="162.7" y="68.7">H_A#29</text>
<text x="162.7" y="70.5">H_A#30</text>
<text x="100.5" y="75.7">H_D#29</text>
<text x="100.5" y="73.9">H_D#28</text>
<text x="100.5" y="77.4">H_D#30</text>
<text x="100.5" y="72.2">H_D#27</text>
<text x="162.7" y="72.2">H_A#31</text>
<text x="162.7" y="73.9">H_A#32</text>
<text x="162.7" y="75.7">H_A#33</text>
<text x="162.7" y="77.4">H_A#34</text>
<text x="100.5" y="79.1">H_D#31</text>
<text x="100.5" y="82.6">H_D#33</text>
<text x="100.5" y="80.9">H_D#32</text>
<text x="162.7" y="79.1">H_A#35</text>
<text x="100.5" y="86">H_D#35</text>
<text x="100.5" y="89.5">H_D#37</text>
<text x="100.5" y="84.3">H_D#34</text>
<text x="100.5" y="87.8">H_D#36</text>
<text x="100.5" y="91.2">H_D#38</text>
<text x="100.5" y="92.9">H_D#39</text>
<text x="100.5" y="94.7">H_D#40</text>
<text x="100.5" y="99.8">H_D#43</text>
<text x="100.5" y="101.6">H_D#44</text>
<text x="100.5" y="98.1">H_D#42</text>
<text x="100.5" y="96.4">H_D#41</text>
<text x="53.9" y="106.8">H_SCOMP</text>
<text x="100.5" y="106.8">H_D#47</text>
<text x="100.5" y="105">H_D#46</text>
<text x="100.5" y="103.3">H_D#45</text>
<text x="53.9" y="108.5">H_SCOMP#</text>
<text x="100.5" y="111.9">H_D#50</text>
<text x="100.5" y="113.7">H_D#51</text>
<text x="100.5" y="108.5">H_D#48</text>
<text x="100.5" y="110.2">H_D#49</text>
<text x="45.3" y="115.4">H_RCOMP</text>
<text x="100.5" y="117.1">H_D#53</text>
<text x="100.5" y="115.4">H_D#52</text>
<text x="100.5" y="118.9">H_D#54</text>
<text x="100.5" y="125.8">H_D#58</text>
<text x="100.5" y="122.3">H_D#56</text>
<text x="100.5" y="124">H_D#57</text>
<text x="100.5" y="120.6">H_D#55</text>
<text x="100.5" y="130.9">H_D#61</text>
<text x="100.5" y="127.5">H_D#59</text>
<text x="100.5" y="129.2">H_D#60</text>
<text x="100.5" y="134.4">H_D#63</text>
<text x="100.5" y="132.7">H_D#62</text>
<text x="98.8" y="141.3">H_RCOMP</text>
<text x="98.8" y="139.6">H_SWING</text>
<text x="98.8" y="146.5">H_SCOMP#</text>
<text x="98.8" y="144.8">H_SCOMP</text>
<text x="93.6" y="158.6">H_REF</text>
<text x="102.3" y="181">H_REF</text>
</g>
<g font-size="1.5" fill="#000080">
<text x="115.7" y="22.1">U23A</text>
<text x="46" y="56.7">R303</text>
<text x="46" y="58.8">221/F</text>
<text x="44.9" y="68.8">R297</text>
<text x="44.9" y="70.5">100</text>
<text x="60.5" y="70.5">C495</text>
<text x="60.5" y="72.2">0.1uF/10V</text>
<text x="43.2" y="99.9">R275</text>
<text x="43.2" y="101.6">54.9/F</text>
<text x="51.8" y="99.9">R269</text>
<text x="51.8" y="101.6">54.9/F</text>
<text x="34.5" y="120.6">R89</text>
<text x="34.5" y="122.3">24.9/F</text>
<text x="46.7" y="146.5">R294</text>
<text x="46.7" y="148.2">0</text>
<text x="34.5" y="155.1">RV8</text>
<text x="43.2" y="158.6">*VZ0603M260APT</text>
<text x="115.7" y="163.8">CRESTLINE_1p0</text>
<text x="74.3" y="170.7">R299</text>
<text x="74.3" y="172.4">1K/F</text>
<text x="74.3" y="187.9">R300</text>
<text x="74.3" y="189.7">2K/F</text>
<text x="86.4" y="187.9">C493</text>
<text x="86.4" y="189.7">0.1uF/10V</text>
</g>
<g font-size="1.5">
<text x="207.6" y="23">H_A#[3..35]</text>
<text x="217.3" y="23">3</text>
<text x="65.6" y="24.7">3</text>
<text x="69.4" y="24.7">H_D#[0..63]</text>
<text x="112.4" y="27.6">G2</text>
<text x="112.4" y="29.4">G7</text>
<text x="112.6" y="25.9">E2</text>
<text x="156.7" y="24.2">J13</text>
<text x="156.7" y="25.9">B11</text>
<text x="156.7" y="27.6">C11</text>
<text x="156.7" y="29.4">M11</text>
<text x="112.3" y="31.1">M6</text>
<text x="112.5" y="32.8">H7</text>
<text x="112.5" y="34.5">H3</text>
<text x="156.7" y="31.1">C15</text>
<text x="156.7" y="32.8">F16</text>
<text x="156.7" y="34.5">L13</text>
<text x="112.4" y="36.3">G4</text>
<text x="112.5" y="39.7">N8</text>
<text x="112.5" y="41.4">H2</text>
<text x="112.7" y="38">F3</text>
<text x="156.7" y="36.3">G17</text>
<text x="156.7" y="38">C14</text>
<text x="156.7" y="39.7">K16</text>
<text x="156.7" y="41.4">B13</text>
<text x="111.4" y="43.2">M10</text>
<text x="111.6" y="44.9">N12</text>
<text x="112.5" y="46.6">N9</text>
<text x="156.7" y="43.2">L16</text>
<text x="156.7" y="44.9">J17</text>
<text x="156.7" y="46.6">B14</text>
<text x="39.7" y="48">+1.05V_VCCP</text>
<text x="111.7" y="50.1">P13</text>
<text x="112.3" y="53.5">M2</text>
<text x="112.5" y="48.3">H5</text>
<text x="112.6" y="51.8">K9</text>
<text x="156.7" y="48.3">K19</text>
<text x="156.7" y="50.1">P15</text>
<text x="156.7" y="51.8">R17</text>
<text x="156.7" y="53.5">B16</text>
<text x="43.2" y="54.1" transform="rotate(-90 43.2 54.1)">1</text>
<text x="111.3" y="55.3">W10</text>
<text x="112.6" y="57">Y8</text>
<text x="112.6" y="58.7">V4</text>
<text x="156.7" y="55.3">H20</text>
<text x="156.7" y="57">L19</text>
<text x="156.7" y="58.7">D17</text>
<text x="43.2" y="62.5" transform="rotate(-90 43.2 62.5)">2</text>
<text x="112.3" y="60.4">M3</text>
<text x="112.5" y="63.9">N5</text>
<text x="112.5" y="65.6">N3</text>
<text x="112.9" y="62.2">J1</text>
<text x="156.7" y="60.4">M17</text>
<text x="156.7" y="62.2">N16</text>
<text x="156.7" y="63.9">J19</text>
<text x="156.7" y="65.6">B18</text>
<text x="43.2" y="66.2" transform="rotate(-90 43.2 66.2)">1</text>
<text x="58.7" y="67.9" transform="rotate(-90 58.7 67.9)">2</text>
<text x="112.1" y="67.4">W6</text>
<text x="112.1" y="69.1">W9</text>
<text x="112.5" y="70.8">N2</text>
<text x="156.7" y="67.4">E19</text>
<text x="156.7" y="69.1">B17</text>
<text x="156.7" y="70.8">B15</text>
<text x="43.2" y="74.7" transform="rotate(-90 43.2 74.7)">2</text>
<text x="58.7" y="72.9" transform="rotate(-90 58.7 72.9)">1</text>
<text x="112.1" y="77.7">W3</text>
<text x="112.6" y="72.5">Y7</text>
<text x="112.6" y="74.3">Y9</text>
<text x="112.6" y="76">P4</text>
<text x="156.7" y="72.5">E17</text>
<text x="156.7" y="74.3">C18</text>
<text x="156.7" y="76">A19</text>
<text x="156.7" y="77.7">B19</text>
<text x="110.6" y="81.2">AD12</text>
<text x="111.5" y="82.9">AE3</text>
<text x="112.5" y="79.4">N1</text>
<text x="156.7" y="82.9">G12</text>
<text x="156.7" y="79.4">N19</text>
<text x="183.4" y="83.4">H_ADS#</text>
<text x="191.7" y="83.4">3</text>
<text x="36.3" y="89.5">+1.05V_VCCP</text>
<text x="110.6" y="89.8">AC14</text>
<text x="111.4" y="84.6">AD9</text>
<text x="111.4" y="86.3">AC9</text>
<text x="111.4" y="88.1">AC7</text>
<text x="156.7" y="88.1">C8</text>
<text x="156.7" y="89.8">E8</text>
<text x="156.7" y="84.6">H17</text>
<text x="156.7" y="86.3">G20</text>
<text x="183.4" y="88.6">H_BNR#</text>
<text x="183.4" y="85.2">H_ADSTB#0</text>
<text x="183.4" y="86.9">H_ADSTB#1</text>
<text x="191.7" y="88.6">3</text>
<text x="193.5" y="85.2">3</text>
<text x="193.5" y="86.9">3</text>
<text x="110.6" y="91.5">AD11</text>
<text x="110.6" y="93.3">AC11</text>
<text x="111.5" y="95">AB2</text>
<text x="156.7" y="93.3">D6</text>
<text x="156.7" y="91.5">F12</text>
<text x="156.7" y="95">C10</text>
<text x="183.4" y="95.5">H_DBSY#</text>
<text x="183.4" y="93.8">H_DEFER#</text>
<text x="183.4" y="90.4">H_BPRI#</text>
<text x="183.4" y="92.1">H_BR0#</text>
<text x="191.7" y="92.1">3</text>
<text x="191.7" y="90.4">3</text>
<text x="191.9" y="95.5">3</text>
<text x="192.9" y="93.8">3</text>
<text x="41.4" y="97.3" transform="rotate(-90 41.4 97.3)">1</text>
<text x="50.1" y="97.3" transform="rotate(-90 50.1 97.3)">1</text>
<text x="111.4" y="96.7">AD7</text>
<text x="111.4" y="101.9">AC6</text>
<text x="111.5" y="98.4">AB1</text>
<text x="112.6" y="100.2">Y3</text>
<text x="156.7" y="101.9">K7</text>
<text x="156.7" y="98.4">AM7</text>
<text x="156.7" y="100.2">H8</text>
<text x="156.7" y="96.7">AM5</text>
<text x="183.4" y="97.3">CLK_MCH_BCLK</text>
<text x="183.4" y="99">CLK_MCH_BCLK#</text>
<text x="183.4" y="100.7">H_DPWR#</text>
<text x="192.4" y="100.7">3</text>
<text x="197.1" y="97.3">2</text>
<text x="197.9" y="99">2</text>
<text x="41.4" y="105.7" transform="rotate(-90 41.4 105.7)">2</text>
<text x="50.1" y="105.7" transform="rotate(-90 50.1 105.7)">2</text>
<text x="111.4" y="107.1">AG3</text>
<text x="111.4" y="105.3">AC5</text>
<text x="111.5" y="103.6">AE2</text>
<text x="156.7" y="105.3">C6</text>
<text x="156.7" y="103.6">E4</text>
<text x="156.7" y="107.1">G10</text>
<text x="183.4" y="102.4">H_DRDY#</text>
<text x="183.4" y="105.9">H_HITM#</text>
<text x="183.4" y="104.2">H_HIT#</text>
<text x="183.4" y="107.6">H_LOCK#</text>
<text x="191.7" y="107.6">3</text>
<text x="191.7" y="105.9">3</text>
<text x="191.7" y="104.2">3</text>
<text x="192.2" y="102.4">3</text>
<text x="110.9" y="112.2">AJ14</text>
<text x="111.4" y="110.5">AH8</text>
<text x="111.5" y="114">AE9</text>
<text x="111.8" y="108.8">AJ9</text>
<text x="156.7" y="108.8">B7</text>
<text x="183.4" y="109.3">H_TRDY#</text>
<text x="191.9" y="109.3">3</text>
<text x="32.8" y="118" transform="rotate(-90 32.8 118)">1</text>
<text x="110.6" y="117.4">AH12</text>
<text x="110.6" y="115.7">AE11</text>
<text x="111.8" y="119.2">AJ5</text>
<text x="156.7" y="117.4">K5</text>
<text x="156.7" y="119.2">L2</text>
<text x="183.4" y="119.7">H_DINV#1</text>
<text x="183.4" y="118">H_DINV#0</text>
<text x="192.2" y="119.7">3</text>
<text x="192.2" y="118">3</text>
<text x="111.4" y="120.9">AH5</text>
<text x="111.5" y="124.4">AE7</text>
<text x="111.8" y="122.6">AJ6</text>
<text x="156.7" y="120.9">AD13</text>
<text x="156.7" y="122.6">AE13</text>
<text x="183.4" y="121.5">H_DINV#2</text>
<text x="183.4" y="123.2">H_DINV#3</text>
<text x="192.2" y="121.5">3</text>
<text x="192.2" y="123.2">3</text>
<text x="32.8" y="126.5" transform="rotate(-90 32.8 126.5)">2</text>
<text x="111.5" y="129.5">AE5</text>
<text x="111.8" y="126.1">AJ7</text>
<text x="111.8" y="127.8">AJ2</text>
<text x="111.8" y="131.3">AJ3</text>
<text x="156.7" y="126.1">M7</text>
<text x="156.7" y="127.8">K3</text>
<text x="156.7" y="129.5">AD2</text>
<text x="156.7" y="131.3">AH11</text>
<text x="183.4" y="131.8">H_DSTBN#3</text>
<text x="183.4" y="130.1">H_DSTBN#2</text>
<text x="183.4" y="128.4">H_DSTBN#1</text>
<text x="183.4" y="126.6">H_DSTBN#0</text>
<text x="193.6" y="131.8">3</text>
<text x="193.6" y="130.1">3</text>
<text x="193.6" y="128.4">3</text>
<text x="193.6" y="126.6">3</text>
<text x="110.6" y="134.7">AH13</text>
<text x="111.4" y="133">AH2</text>
<text x="156.7" y="134.7">L7</text>
<text x="156.7" y="136.4">K2</text>
<text x="183.4" y="137">H_DSTBP#1</text>
<text x="183.4" y="135.3">H_DSTBP#0</text>
<text x="193.5" y="137">3</text>
<text x="193.5" y="135.3">3</text>
<text x="112.5" y="141.6">C2</text>
<text x="112.6" y="139.9">B3</text>
<text x="156.7" y="138.2">AC2</text>
<text x="156.7" y="139.9">AJ10</text>
<text x="156.7" y="143.3">M14</text>
<text x="183.4" y="140.4">H_DSTBP#3</text>
<text x="183.4" y="138.7">H_DSTBP#2</text>
<text x="183.4" y="143.9">H_REQ#0</text>
<text x="191.7" y="143.9">3</text>
<text x="193.5" y="140.4">3</text>
<text x="193.5" y="138.7">3</text>
<text x="112.1" y="145.1">W1</text>
<text x="112.1" y="146.8">W2</text>
<text x="156.7" y="146.8">A11</text>
<text x="156.7" y="148.5">H13</text>
<text x="156.7" y="145.1">E13</text>
<text x="183.4" y="149.1">H_REQ#3</text>
<text x="183.4" y="147.4">H_REQ#2</text>
<text x="183.4" y="145.6">H_REQ#1</text>
<text x="191.7" y="149.1">3</text>
<text x="191.7" y="147.4">3</text>
<text x="191.7" y="145.6">3</text>
<text x="10.4" y="150.8">3</text>
<text x="15.7" y="150.8">H_RESET#</text>
<text x="39.7" y="152.5" transform="rotate(-90 39.7 152.5)">1</text>
<text x="81.2" y="152.5">3</text>
<text x="85.3" y="152.5">H_CPUSLP#</text>
<text x="112.6" y="150.3">B6</text>
<text x="112.6" y="152">E5</text>
<text x="156.7" y="153.7">E12</text>
<text x="156.7" y="155.4">D7</text>
<text x="156.7" y="150.3">B12</text>
<text x="183.4" y="150.8">H_REQ#4</text>
<text x="183.4" y="154.3">H_RS#0</text>
<text x="183.4" y="156">H_RS#1</text>
<text x="191.7" y="154.3">3</text>
<text x="191.7" y="156">3</text>
<text x="191.7" y="150.8">3</text>
<text x="39.7" y="159.3" transform="rotate(-90 39.7 159.3)">2</text>
<text x="112.6" y="158.9">B9</text>
<text x="112.6" y="160.6">A9</text>
<text x="156.7" y="157.2">D8</text>
<text x="183.4" y="157.7">H_RS#2</text>
<text x="191.7" y="157.7">3</text>
<text x="70.8" y="163.8">+1.05V_VCCP</text>
<text x="72.5" y="168.1" transform="rotate(-90 72.5 168.1)">2</text>
<text x="72.5" y="176.6" transform="rotate(-90 72.5 176.6)">1</text>
<text x="72.5" y="185.3" transform="rotate(-90 72.5 185.3)">1</text>
<text x="84.6" y="187.1" transform="rotate(-90 84.6 187.1)">1</text>
<text x="72.5" y="193.8" transform="rotate(-90 72.5 193.8)">2</text>
<text x="84.6" y="192.1" transform="rotate(-90 84.6 192.1)">2</text>
<text x="212.4" y="200">Size</text>
<text x="219.4" y="200">Document Number</text>
<text x="269.4" y="200">Rev</text>
<text x="271.2" y="202.1">1A</text>
<text x="212.4" y="205.2">Date:</text>
<text x="219.4" y="205.2">Friday, September 28, 2007</text>
<text x="247" y="205.2">Sheet</text>
<text x="255.6" y="205.2">6</text>
<text x="260.8" y="205.2">of</text>
<text x="266" y="205.2">44</text>
</g>
<g font-size="1.5" fill="#004080">
<text x="116.6" y="26.6">H_D#_0</text>
<text x="116.6" y="28.3">H_D#_1</text>
<text x="148.8" y="24.9">H_A#_3</text>
<text x="148.8" y="26.6">H_A#_4</text>
<text x="148.8" y="28.3">H_A#_5</text>
<text x="116.6" y="30.1">H_D#_2</text>
<text x="116.6" y="31.8">H_D#_3</text>
<text x="116.6" y="33.5">H_D#_4</text>
<text x="116.6" y="35.2">H_D#_5</text>
<text x="148.8" y="30.1">H_A#_6</text>
<text x="148.8" y="31.8">H_A#_7</text>
<text x="148.8" y="33.5">H_A#_8</text>
<text x="148.8" y="35.2">H_A#_9</text>
<text x="116.6" y="40.4">H_D#_8</text>
<text x="116.6" y="37">H_D#_6</text>
<text x="116.6" y="38.7">H_D#_7</text>
<text x="147.9" y="37">H_A#_10</text>
<text x="147.9" y="38.7">H_A#_11</text>
<text x="147.9" y="40.4">H_A#_12</text>
<text x="116.6" y="43.9">H_D#_10</text>
<text x="116.6" y="42.2">H_D#_9</text>
<text x="116.6" y="45.6">H_D#_11</text>
<text x="116.6" y="47.3">H_D#_12</text>
<text x="147.9" y="42.2">H_A#_13</text>
<text x="147.9" y="43.9">H_A#_14</text>
<text x="147.9" y="45.6">H_A#_15</text>
<text x="147.9" y="47.3">H_A#_16</text>
<text x="116.6" y="49.1">H_D#_13</text>
<text x="116.6" y="50.8">H_D#_14</text>
<text x="116.6" y="52.5">H_D#_15</text>
<text x="147.9" y="49.1">H_A#_17</text>
<text x="147.9" y="50.8">H_A#_18</text>
<text x="147.9" y="52.5">H_A#_19</text>
<text x="116.6" y="54.3">H_D#_16</text>
<text x="116.6" y="56">H_D#_17</text>
<text x="116.6" y="57.7">H_D#_18</text>
<text x="116.6" y="59.4">H_D#_19</text>
<text x="147.9" y="54.3">H_A#_20</text>
<text x="147.9" y="56">H_A#_21</text>
<text x="147.9" y="57.7">H_A#_22</text>
<text x="147.9" y="59.4">H_A#_23</text>
<text x="116.6" y="61.2">H_D#_20</text>
<text x="116.6" y="62.9">H_D#_21</text>
<text x="116.6" y="64.6">H_D#_22</text>
<text x="147.9" y="61.2">H_A#_24</text>
<text x="147.9" y="62.9">H_A#_25</text>
<text x="147.9" y="64.6">H_A#_26</text>
<text x="116.6" y="66.3">H_D#_23</text>
<text x="116.6" y="68.1">H_D#_24</text>
<text x="116.6" y="69.8">H_D#_25</text>
<text x="116.6" y="71.5">H_D#_26</text>
<text x="147.9" y="66.3">H_A#_27</text>
<text x="147.9" y="68.1">H_A#_28</text>
<text x="147.9" y="69.8">H_A#_29</text>
<text x="147.9" y="71.5">H_A#_30</text>
<text x="116.6" y="73.3">H_D#_27</text>
<text x="116.6" y="75">H_D#_28</text>
<text x="116.6" y="76.7">H_D#_29</text>
<text x="147.9" y="73.3">H_A#_31</text>
<text x="147.9" y="75">H_A#_32</text>
<text x="147.9" y="76.7">H_A#_33</text>
<text x="116.6" y="78.4">H_D#_30</text>
<text x="116.6" y="80.2">H_D#_31</text>
<text x="116.6" y="81.9">H_D#_32</text>
<text x="116.6" y="83.6">H_D#_33</text>
<text x="147.9" y="78.4">H_A#_34</text>
<text x="147.9" y="80.2">H_A#_35</text>
<text x="148.4" y="83.6">H_ADS#</text>
<text x="116.6" y="85.3">H_D#_34</text>
<text x="116.6" y="87.1">H_D#_35</text>
<text x="116.6" y="88.8">H_D#_36</text>
<text x="144.6" y="85.3">H_ADSTB#_0</text>
<text x="144.6" y="87.1">H_ADSTB#_1</text>
<text x="148.3" y="88.8">H_BNR#</text>
<text x="116.6" y="95.7">H_D#_40</text>
<text x="116.6" y="90.5">H_D#_37</text>
<text x="116.6" y="92.2">H_D#_38</text>
<text x="116.6" y="94">H_D#_39</text>
<text x="146.3" y="94">H_DEFER#</text>
<text x="147.2" y="92.2">H_BREQ#</text>
<text x="147.3" y="95.7">H_DBSY#</text>
<text x="148" y="90.5">H_BPRI#</text>
<text x="116.6" y="97.4">H_D#_41</text>
<text x="116.6" y="99.2">H_D#_42</text>
<text x="116.6" y="100.9">H_D#_43</text>
<text x="145.7" y="99.2">HPLL_CLK#</text>
<text x="146.6" y="97.4">HPLL_CLK</text>
<text x="146.8" y="100.9">H_DPWR#</text>
<text x="116.6" y="102.6">H_D#_44</text>
<text x="116.6" y="104.3">H_D#_45</text>
<text x="116.6" y="106.1">H_D#_46</text>
<text x="116.6" y="107.8">H_D#_47</text>
<text x="147.2" y="102.6">H_DRDY#</text>
<text x="147.3" y="107.8">H_LOCK#</text>
<text x="147.8" y="106.1">H_HITM#</text>
<text x="149.1" y="104.3">H_HIT#</text>
<text x="116.6" y="113">H_D#_50</text>
<text x="116.6" y="109.5">H_D#_48</text>
<text x="116.6" y="111.3">H_D#_49</text>
<text x="147.3" y="109.5">H_TRDY#</text>
<text x="116.6" y="114.7">H_D#_51</text>
<text x="116.6" y="116.4">H_D#_52</text>
<text x="116.6" y="118.2">H_D#_53</text>
<text x="116.6" y="119.9">H_D#_54</text>
<text x="146.1" y="118.2">H_DINV#_0</text>
<text x="146.1" y="119.9">H_DINV#_1</text>
<text x="116.6" y="121.6">H_D#_55</text>
<text x="116.6" y="123.3">H_D#_56</text>
<text x="116.6" y="125.1">H_D#_57</text>
<text x="146.1" y="121.6">H_DINV#_2</text>
<text x="146.1" y="123.3">H_DINV#_3</text>
<text x="116.6" y="130.2">H_D#_60</text>
<text x="116.6" y="126.8">H_D#_58</text>
<text x="116.6" y="128.5">H_D#_59</text>
<text x="116.6" y="132">H_D#_61</text>
<text x="144.5" y="126.8">H_DSTBN#_0</text>
<text x="144.5" y="128.5">H_DSTBN#_1</text>
<text x="144.5" y="130.2">H_DSTBN#_2</text>
<text x="144.5" y="132">H_DSTBN#_3</text>
<text x="116.6" y="133.7">H_D#_62</text>
<text x="116.6" y="135.4">H_D#_63</text>
<text x="144.6" y="135.4">H_DSTBP#_0</text>
<text x="144.6" y="137.2">H_DSTBP#_1</text>
<text x="116.6" y="140.6">H_SWING</text>
<text x="116.6" y="142.3">H_RCOMP</text>
<text x="144.6" y="138.9">H_DSTBP#_2</text>
<text x="144.6" y="140.6">H_DSTBP#_3</text>
<text x="116.6" y="145.8">H_SCOMP</text>
<text x="116.6" y="147.5">H_SCOMP#</text>
<text x="146.5" y="147.5">H_REQ#_2</text>
<text x="146.5" y="149.2">H_REQ#_3</text>
<text x="146.5" y="144.1">H_REQ#_0</text>
<text x="146.5" y="145.8">H_REQ#_1</text>
<text x="116.6" y="151">H_CPURST#</text>
<text x="116.6" y="152.7">H_CPUSLP#</text>
<text x="146.5" y="151">H_REQ#_4</text>
<text x="147.7" y="154.4">H_RS#_0</text>
<text x="116.6" y="159.6">H_AVREF</text>
<text x="116.6" y="161.3">H_DVREF</text>
<text x="147.7" y="156.1">H_RS#_1</text>
<text x="147.7" y="157.9">H_RS#_2</text>
</g>
<g font-size="1.2">
<text x="18.8" y="1.3">1</text>
<text x="52.9" y="1.3">2</text>
<text x="87" y="1.3">3</text>
<text x="121.1" y="1.3">4</text>
<text x="155.2" y="1.3">5</text>
<text x="189.3" y="1.3">6</text>
<text x="223.4" y="1.3">7</text>
<text x="257.6" y="1.3">8</text>
<text x=".4" y="28.3">A</text>
<text x="275.1" y="28.3">A</text>
<text x=".4" y="79.2">B</text>
<text x="275.1" y="79.2">B</text>
<text x=".4" y="130.2">C</text>
<text x="275.1" y="130.2">C</text>
<text x=".4" y="181.1">D</text>
<text x="275.1" y="181.1">D</text>
<text x="18.8" y="206.8">1</text>
<text x="52.9" y="206.8">2</text>
<text x="87" y="206.8">3</text>
<text x="121.1" y="206.8">4</text>
<text x="155.2" y="206.8">5</text>
<text x="189.3" y="206.8">6</text>
<text x="223.4" y="206.8">7</text>
<text x="257.6" y="206.8">8</text>
</g>
</svg>
